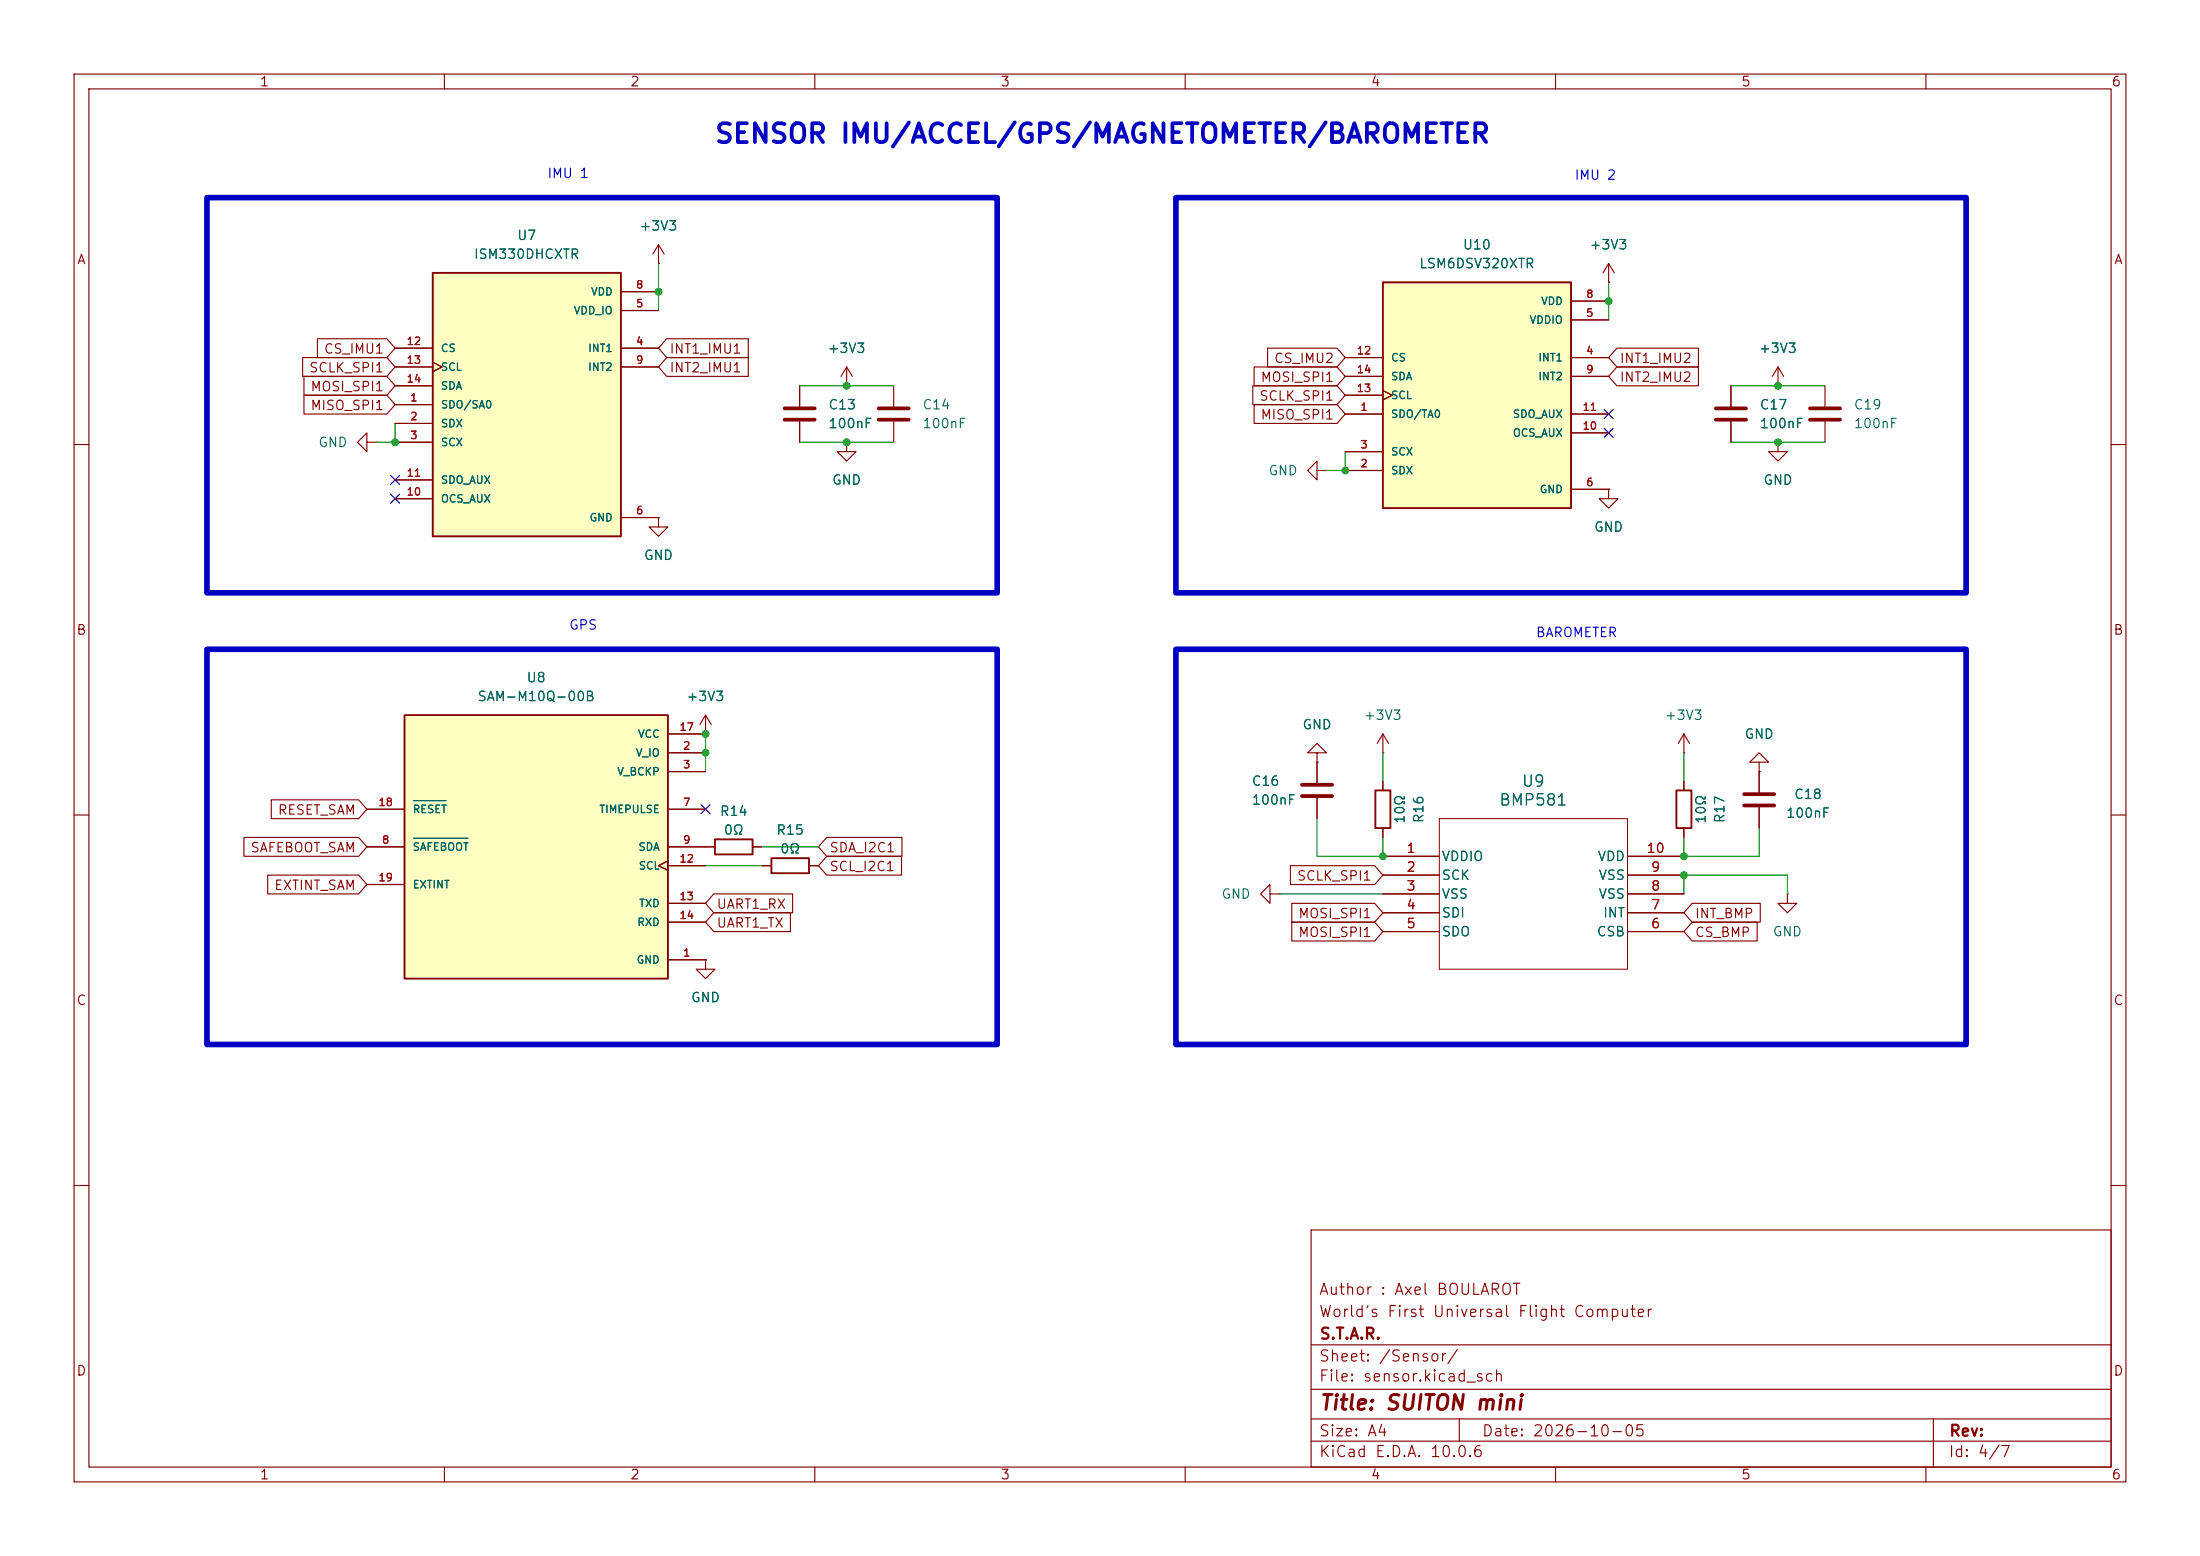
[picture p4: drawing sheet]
<svg xmlns="http://www.w3.org/2000/svg" width="297mm" height="210mm" viewBox="0 0 297 210" stroke-linecap="round" stroke-linejoin="round" font-family="sans-serif">
<g fill="none" stroke="#840000" stroke-width=".15">
<path d="M10 10h277v190h-277zM12 12h273v186h-273zM60 10v2M110 10v2M160 10v2M210 10v2M260 10v2M88.9 35.6h.1M88.9 33l-.8 1.3M88.9 33l.8 1.3M88.9 33v2.6M10 60h2"/>
<path d="M88.9 69.9v1.2h1.3l-1.3 1.3-1.3-1.3h1.3M88.9 69.9h.1M285 60h2M95.2 99.1h.1M95.2 96.5l-.7 1.3M95.2 96.5l.8 1.3M95.2 96.5v2.6M10 110h2M177.8 101.6h1.3l-1.3-1.3-1.3 1.3h1.3v1.3M177.8 102.9h.1M177.8 102.9v2.8M177.8 107.7v2.8"/>
<path d="M285 110h2M10 160h2M177 166h108v32h-108zM285 160h2M60 198v2M110 198v2M160 198v2M177 194.5h108M177 191.5h108M177 187.5h108M177 181.5h108M197 191.5v3"/>
<path d="M210 198v2M260 198v2M261 191.5v6.5"/>
</g>
<path d="M175.8 105.9h4M175.8 107.4h4" fill="none" stroke="#840000" stroke-width=".51"/>
<path d="M54.6 96.5h35.6v35.6h-35.6z" fill="#ffffc2"/>
<path d="M54.6 96.5h35.6v35.6h-35.6zM96.5 113.3h5.1v2h-5.1zM104.1 115.8h5.1v2.1h-5.1z" fill="none" stroke="#840000" stroke-width=".25"/>
<g fill="none" stroke="#840000" stroke-width=".15">
<path d="M114.3 59.7v1.3h1.3l-1.3 1.2-1.3-1.2h1.3M114.3 59.7h.1M114.3 52.1h.1M114.3 49.5l-.8 1.3M114.3 49.5l.8 1.3M114.3 49.5v2.6M233.7 52.1v2.8M233.7 56.9v2.8M240 59.7v1.3h1.3l-1.3 1.2-1.2-1.2h1.2M240 59.7h.1M240 52.1h.1M240 49.5l-.7 1.3"/>
<path d="M240 49.5l.8 1.3M240 49.5v2.6M246.4 52.1v2.8M246.4 56.9v2.8M90.2 99.1h5M186.7 99.1l-.8 1.2M186.7 99.1l.8 1.2M186.7 99.1v2.5M49.5 109.2h5.1M49.5 114.3h5.1M49.5 119.4h5.1M90.2 116.2l-1.3 .6 1.3 .7"/>
<path d="M90.2 101.6h5M90.2 104.1h5M90.2 109.2h5M90.2 114.3h6.3M90.2 116.8h5M101.6 114.3h1.3M102.9 116.8h1.2M109.2 116.8h1.3M186.7 101.6h.1M90.2 129.5h5M90.2 121.9h5M90.2 124.5h5"/>
<path d="M95.2 129.5v1.3h1.3l-1.3 1.3-1.2-1.3h1.2M95.2 129.5h.1M171.4 120.7v-1.3l-1.2 1.3 1.2 1.2v-1.2h1.3M172.7 120.7h.1"/>
</g>
<path d="M55.8 113.1h7.4M55.8 108.1h4.4" fill="none" stroke="#006464" stroke-width=".15"/>
<path d="M231.6 56.6h4.1M231.6 55.1h4.1M244.3 56.6h4.1M244.3 55.1h4.1" fill="none" stroke="#840000" stroke-width=".51"/>
<path d="M186.7 38.1h25.4v30.5h-25.4z" fill="#ffffc2"/>
<path d="M186.7 38.1h25.4v30.5h-25.4zM185.7 106.7h2v5.1h-2zM226.3 106.7h2v5.1h-2z" fill="none" stroke="#840000" stroke-width=".25"/>
<g fill="none" stroke="#840000" stroke-width=".15">
<path d="M217.2 38.1h.1M217.2 35.6l-.8 1.2M217.2 35.6l.7 1.2M217.2 35.6v2.5M49.5 59.7v-1.3l-1.2 1.3 1.2 1.3v-1.3h1.3M50.8 59.7h.1M107.9 52.1v2.8M107.9 56.9v2.8M120.6 52.1v2.8M120.6 56.9v2.8M181.6 55.9h5.1M181.6 48.3h5.1"/>
<path d="M181.6 50.8h5.1M181.6 53.3h5.1M186.7 52.7l1.3 .6-1.3 .7M212.1 55.9h5.1M212.1 48.3h5.1M212.1 43.2h5.1M212.1 40.6h5.1M212.1 50.8h5.1M212.1 58.4h5.1M177.8 63.5v-1.3l-1.3 1.3 1.3 1.3v-1.3h1.3M179.1 63.5h.1M181.6 63.5h5.1"/>
<path d="M181.6 61h5.1M212.1 66h5.1M217.2 66v1.3h1.2l-1.2 1.3-1.3-1.3h1.3M217.2 66h.1M186.7 105.4v1.3M186.7 111.8v1.2M227.3 105.4v1.3M227.3 111.8v1.2M237.5 102.9h1.3l-1.3-1.3-1.3 1.3h1.3v1.2M237.5 104.1h.1M237.5 104.1v2.8M237.5 109v2.8"/>
</g>
<path d="M105.9 56.6h4.1M105.9 55.1h4.1M118.6 56.6h4.1M118.6 55.1h4.1M235.5 108.7h4M235.5 107.2h4" fill="none" stroke="#840000" stroke-width=".51"/>
<path d="M58.4 36.8h25.4v35.6h-25.4z" fill="#ffffc2"/>
<path d="M58.4 36.8h25.4v35.6h-25.4z" fill="none" stroke="#840000" stroke-width=".25"/>
<g fill="none" stroke="#840000" stroke-width=".15">
<path d="M83.8 39.4h5.1M88.9 35.6h.1M217.2 38.1h.1M40.9 48.3h11.3l1.1 1.2-1.1 1.3h-11.3zM41 53.3h11.2l1.1 1.3-1.1 1.3h-11.2zM41 50.8h11.2l1.1 1.3-1.1 1.2h-11.2zM42.9 45.7h9.3l1.1 1.3-1.1 1.3h-9.3zM53.3 54.6h5.1M53.3 57.2h5.1M53.3 59.7h5.1M53.3 47h5.1M53.3 49.5h5.1"/>
<path d="M53.3 52.1h5.1M58.4 48.9l1.3 .6-1.3 .7M83.8 47h5.1M83.8 41.9h5.1M83.8 49.5h5.1M90 45.7h11v2.6h-11l-1.1-1.3zM90 48.3h11v2.5h-11l-1.1-1.3zM107.9 52.1v2.8M107.9 56.9v2.8M114.3 59.7h.1M114.3 52.1h.1M169.1 52.1h11.4l1.1 1.2-1.1 1.3h-11.4z"/>
<path d="M169.3 49.5h11.2l1.1 1.3-1.1 1.3h-11.2zM169.3 54.6h11.2l1.1 1.3-1.1 1.3h-11.2zM171.1 47h9.4l1.1 1.3-1.1 1.2h-9.4zM181.6 55.9h5.1M181.6 48.3h5.1M181.6 50.8h5.1M181.6 53.3h5.1M186.7 52.7l1.3 .6-1.3 .7M212.1 55.9h5.1M212.1 48.3h5.1M212.1 43.2h5.1M212.1 40.6h5.1"/>
<path d="M212.1 50.8h5.1M212.1 58.4h5.1M218.3 47h11v2.5h-11l-1.1-1.2zM218.3 49.5h11v2.6h-11l-1.1-1.3zM233.7 52.1v2.8M233.7 56.9v2.8M240 52.1h.1M240 59.7h.1M53.3 67.3h5.1M53.3 64.8h5.1M83.8 69.9h5.1M88.9 69.9h.1"/>
<path d="M181.6 63.5h5.1M181.6 61h5.1M212.1 66h5.1M217.2 66h.1M90.2 99.1h5M95.2 99.1h.1M227.3 99.1l-.7 1.2M227.3 99.1l.8 1.2M227.3 99.1v2.5M32.9 113h15.5l1.1 1.3-1.1 1.3h-15.5zM36.1 118.1h12.3l1.1 1.3-1.1 1.3h-12.3zM36.6 107.9h11.8l1.1 1.3-1.1 1.3h-11.8z"/>
<path d="M49.5 114.3h5.1M49.5 109.2h5.1M49.5 119.4h5.1M90.2 116.2l-1.3 .6 1.3 .7M90.2 114.3h6.3M90.2 116.8h5M90.2 101.6h5M90.2 104.1h5M90.2 109.2h5M101.6 114.3h1.3M102.9 116.8h1.2M109.2 116.8h1.3"/>
<path d="M111.6 115.6h10.1v2.5h-10.1l-1.1-1.3zM111.6 113h10.2v2.6h-10.2l-1.1-1.3zM174.2 116.8h11.4l1.1 1.3-1.1 1.3h-11.4zM177.8 102.9h.1M177.8 102.9v2.8M177.8 107.7v2.8M186.7 115.6h7.6M186.7 118.1h7.6M186.7 105.4v1.3M186.7 111.8v1.2M219.7 115.6h7.6M219.7 118.1h7.6"/>
<path d="M227.3 101.6h.1M227.3 105.4v1.3M227.3 111.8v1.2M237.5 104.1h.1M237.5 104.1v2.8M237.5 109v2.8M90.2 129.5h5M90.2 121.9h5M90.2 124.5h5M95.2 129.5h.1M96.4 123.2h10.3v2.5h-10.3l-1.2-1.2zM96.4 120.6h10.6v2.6h-10.6l-1.2-1.3z"/>
<path d="M174.4 121.9h11.2l1.1 1.3-1.1 1.3h-11.2zM174.4 124.5h11.2l1.1 1.2-1.1 1.3h-11.2zM186.7 120.7h7.6M186.7 123.2h7.6M186.7 125.7h7.6M219.7 120.7h7.6M219.7 123.2h7.6M219.7 125.7h7.6M228.4 124.5h8.8v2.5h-8.8l-1.1-1.3zM228.4 121.9h9.2v2.6h-9.2l-1.1-1.3zM241.3 120.7v1.2h1.3l-1.3 1.3-1.3-1.3h1.3M241.3 120.7h.1"/>
</g>
<path d="M194.3 110.5h25.4v20.3h-25.4z" fill="none" stroke="#840000" stroke-width=".14"/>
<g fill="none" stroke="#009600" stroke-width=".15">
<path d="M88.9 35.6v6.3M217.2 38.1v5.1M53.3 57.2v2.5h-2.5M107.9 59.7h12.7M107.9 52.1h12.7M233.7 59.7h12.7M233.7 52.1h12.7M181.6 61v2.5h-2.5M95.2 99.1v5M95.2 116.8h7.7M102.9 114.3h7.6M177.8 110.5v5.1h8.9v-2.6"/>
<path d="M186.7 101.6v3.8M227.3 101.6v3.8M237.5 111.8v3.8h-10.2v-2.6M172.7 120.7h14M227.3 120.7v-2.6h14v2.6"/>
</g>
<path d="M216.6 57.8l1.2 1.2M216.6 55.3l1.2 1.2M217.8 57.8l-1.2 1.2M217.8 55.3l-1.2 1.2M52.7 64.2l1.2 1.2M52.7 66.7l1.2 1.2M53.9 64.2l-1.2 1.2M53.9 66.7l-1.2 1.2M94.6 108.6l1.3 1.2M95.9 108.6l-1.3 1.2" fill="none" stroke="#000084" stroke-width=".15"/>
<path d="M27.9 26.7h106.7v53.3h-106.7zM158.7 26.7h106.7v53.3h-106.7zM27.9 87.6h106.7v53.4h-106.7zM158.7 87.6h106.7v53.4h-106.7z" fill="none" stroke="#0000c2" stroke-width=".76"/>
<path d="M27.9 87.6h106.7v53.4h-106.7z" fill="none" stroke="#0000c2" stroke-width=".15"/>
<path d="M55.8 113.1h7.4M55.8 108.1h4.4" fill="none" stroke="#006464" stroke-width=".15"/>
<g fill="#009600" stroke="#009600" stroke-width=".14">
<circle cx="186.7" cy="115.6" r=".46"/>
<circle cx="181.6" cy="63.5" r=".46"/>
<circle cx="217.2" cy="40.6" r=".46"/>
<circle cx="53.3" cy="59.7" r=".46"/>
<circle cx="88.9" cy="39.4" r=".46"/>
<circle cx="227.3" cy="118.1" r=".46"/>
<circle cx="227.3" cy="115.6" r=".46"/>
<circle cx="240" cy="52.1" r=".46"/>
<circle cx="240" cy="59.7" r=".46"/>
<circle cx="114.3" cy="59.7" r=".46"/>
<circle cx="114.3" cy="52.1" r=".46"/>
<circle cx="95.2" cy="99.1" r=".46"/>
<circle cx="95.2" cy="101.6" r=".46"/>
</g>
<text font-size="2.5" fill="#0000c2" x="96.3" y="19.9">SENSOR IMU/ACCEL/GPS/MAGNETOMETER/BAROMETER</text>
<text font-size="2" fill="#840000" x="178" y="190.8">Title: SUITON mini</text>
<g font-size="1.5" fill="#006464">
<text x="205.3" y="106.6">U9</text>
<text x="202.3" y="109.1">BMP581</text>
</g>
<g font-size="1.5" fill="#840000">
<text x="178" y="178.1">World’s First Universal Flight Computer</text>
<text x="178" y="175.1">Author : Axel BOULAROT</text>
<text x="178" y="184.1">Sheet: /Sensor/</text>
<text x="178" y="181.1">S.T.A.R.</text>
<text x="178" y="186.8">File: sensor.kicad_sch</text>
<text x="178" y="197">KiCad E.D.A. 10.0.6</text>
<text x="178" y="194.2">Size: A4</text>
<text x="200" y="194.2">Date: 2026-10-05</text>
<text x="263" y="197">Id: 4/7</text>
<text x="263" y="194.2">Rev:</text>
</g>
<g font-size="1.3" fill="#840000">
<text x="35" y="12">1</text>
<text x="85" y="12">2</text>
<text x="135" y="12">3</text>
<text x="185" y="12">4</text>
<text x="235" y="12">5</text>
<text x="285" y="12">6</text>
<text x="10.3" y="36">A</text>
<text x="285.3" y="36">A</text>
<text x="41.6" y="50.6">SCLK_SPI1</text>
<text x="41.8" y="53.1">MOSI_SPI1</text>
<text x="43.6" y="48">CS_IMU1</text>
<text x="90.3" y="48">INT1_IMU1</text>
<text x="90.3" y="50.6">INT2_IMU1</text>
<text x="170.1" y="51.9">MOSI_SPI1</text>
<text x="171.9" y="49.3">CS_IMU2</text>
<text x="218.6" y="49.3">INT1_IMU2</text>
<text x="218.6" y="51.9">INT2_IMU2</text>
<text x="41.8" y="55.7">MISO_SPI1</text>
<text x="169.9" y="54.4">SCLK_SPI1</text>
<text x="170.1" y="56.9">MISO_SPI1</text>
<text x="10.2" y="86">B</text>
<text x="285.2" y="86">B</text>
<text x="37.4" y="110.3">RESET_SAM</text>
<text x="33.7" y="115.4">SAFEBOOT_SAM</text>
<text x="111.9" y="117.9">SCL_I2C1</text>
<text x="111.9" y="115.4">SDA_I2C1</text>
<text x="175" y="119.2">SCLK_SPI1</text>
<text x="36.9" y="120.4">EXTINT_SAM</text>
<text x="96.7" y="125.5">UART1_TX</text>
<text x="96.7" y="123">UART1_RX</text>
<text x="175.2" y="124.2">MOSI_SPI1</text>
<text x="228.7" y="124.2">INT_BMP</text>
<text x="175.2" y="126.8">MOSI_SPI1</text>
<text x="228.7" y="126.8">CS_BMP</text>
<text x="10.2" y="136">C</text>
<text x="285.2" y="136">C</text>
<text x="10.2" y="186">D</text>
<text x="285.2" y="186">D</text>
<text x="35" y="200">1</text>
<text x="85" y="200">2</text>
<text x="135" y="200">3</text>
<text x="185" y="200">4</text>
<text x="235" y="200">5</text>
<text x="285" y="200">6</text>
</g>
<g font-size="1.3" fill="#0000c2">
<text x="73.8" y="24.3">IMU 1</text>
<text x="212.5" y="24.6">IMU 2</text>
<text x="76.7" y="85.3">GPS</text>
<text x="207.3" y="86.3">BAROMETER</text>
</g>
<g font-size="1.3" fill="#006464">
<text x="63.9" y="35.3">ISM330DHCXTR</text>
<text x="69.7" y="32.7">U7</text>
<text x="86.2" y="31.4">+3V3</text>
<text x="197.4" y="34">U10</text>
<text x="214.5" y="34">+3V3</text>
<text x="191.5" y="36.5">LSM6DSV320XTR</text>
<text x="111.6" y="48">+3V3</text>
<text x="237.4" y="48">+3V3</text>
<text x="111.7" y="55.6">C13</text>
<text x="111.7" y="58.1">100nF</text>
<text x="124.4" y="55.6">C14</text>
<text x="124.4" y="58.1">100nF</text>
<text x="237.5" y="55.6">C17</text>
<text x="237.5" y="58.1">100nF</text>
<text x="250.2" y="55.6">C19</text>
<text x="250.2" y="58.1">100nF</text>
<text x="42.9" y="60.7">GND</text>
<text x="112.2" y="65.7">GND</text>
<text x="171.2" y="64.5">GND</text>
<text x="238" y="65.7">GND</text>
<text x="86.8" y="75.9">GND</text>
<text x="215.1" y="72.1">GND</text>
<text x="64.4" y="94.9">SAM-M10Q-00B</text>
<text x="71" y="92.4">U8</text>
<text x="92.6" y="94.9">+3V3</text>
<text x="175.7" y="98.8">GND</text>
<text x="184" y="97.5">+3V3</text>
<text x="224.7" y="97.5">+3V3</text>
<text x="235.4" y="100">GND</text>
<text x="168.9" y="106.4">C16</text>
<text x="97.1" y="110.4">R14</text>
<text x="97.6" y="113">0Ω</text>
<text x="104.7" y="113">R15</text>
<text x="168.9" y="108.9">100nF</text>
<text x="189.9" y="111.3" transform="rotate(-90 189.9 111.3)">10Ω</text>
<text x="192.5" y="111.2" transform="rotate(-90 192.5 111.2)">R16</text>
<text x="230.6" y="111.3" transform="rotate(-90 230.6 111.3)">10Ω</text>
<text x="233.1" y="111.2" transform="rotate(-90 233.1 111.2)">R17</text>
<text x="241" y="110.7">100nF</text>
<text x="242.1" y="108.2">C18</text>
<text x="105.2" y="115.5">0Ω</text>
<text x="194.5" y="116.5">VDDIO</text>
<text x="194.5" y="119.1">SCK</text>
<text x="215.6" y="116.5">VDD</text>
<text x="215.7" y="119.1">VSS</text>
<text x="164.8" y="121.6">GND</text>
<text x="194.5" y="121.6">VSS</text>
<text x="194.5" y="124.2">SDI</text>
<text x="215.7" y="121.6">VSS</text>
<text x="216.3" y="124.2">INT</text>
<text x="194.5" y="126.7">SDO</text>
<text x="215.5" y="126.7">CSB</text>
<text x="239.2" y="126.7">GND</text>
<text x="93.2" y="135.6">GND</text>
</g>
<g font-size="1.3" fill="#a90000">
<text x="189.8" y="115.4">1</text>
<text x="189.8" y="118">2</text>
<text x="222.2" y="115.4">10</text>
<text x="222.8" y="118">9</text>
<text x="189.8" y="120.5">3</text>
<text x="189.8" y="123.1">4</text>
<text x="189.8" y="125.6">5</text>
<text x="222.8" y="125.6">6</text>
<text x="222.8" y="123.1">7</text>
<text x="222.8" y="120.5">8</text>
</g>
<g font-size="1" fill="#006464">
<text x="79.7" y="40.1">VDD</text>
<text x="208" y="41.4">VDD</text>
<text x="59.4" y="47.8">CS</text>
<text x="77.4" y="42.7">VDD_IO</text>
<text x="79.3" y="47.8">INT1</text>
<text x="206.4" y="43.9">VDDIO</text>
<text x="59.4" y="50.3">SCL</text>
<text x="59.4" y="52.8">SDA</text>
<text x="79.3" y="50.3">INT2</text>
<text x="187.7" y="49">CS</text>
<text x="187.7" y="51.6">SDA</text>
<text x="207.6" y="49">INT1</text>
<text x="207.6" y="51.6">INT2</text>
<text x="59.4" y="55.4">SDO/SA0</text>
<text x="59.4" y="57.9">SDX</text>
<text x="187.7" y="56.6">SDO/TA0</text>
<text x="187.7" y="54.1">SCL</text>
<text x="204.1" y="59.2">OCS_AUX</text>
<text x="204.1" y="56.6">SDO_AUX</text>
<text x="59.4" y="60.5">SCX</text>
<text x="59.4" y="65.5">SDO_AUX</text>
<text x="187.7" y="64.3">SDX</text>
<text x="187.7" y="61.7">SCX</text>
<text x="59.4" y="68.1">OCS_AUX</text>
<text x="79.5" y="70.6">GND</text>
<text x="207.8" y="66.8">GND</text>
<text x="86" y="99.8">VCC</text>
<text x="83.2" y="104.9">V_BCKP</text>
<text x="85.8" y="102.4">V_IO</text>
<text x="55.6" y="110">RESET</text>
<text x="80.8" y="110">TIMEPULSE</text>
<text x="55.6" y="115.1">SAFEBOOT</text>
<text x="86.1" y="115.1">SDA</text>
<text x="86.1" y="117.6">SCL</text>
<text x="55.6" y="120.1">EXTINT</text>
<text x="86" y="125.2">RXD</text>
<text x="86.2" y="122.7">TXD</text>
<text x="85.9" y="130.3">GND</text>
</g>
<g font-size="1" fill="#a90000">
<text x="85.8" y="41.7">5</text>
<text x="85.8" y="39.2">8</text>
<text x="214" y="40.5">8</text>
<text x="54.8" y="46.8">12</text>
<text x="85.8" y="46.8">4</text>
<text x="214" y="43">5</text>
<text x="54.8" y="49.3">13</text>
<text x="54.8" y="51.9">14</text>
<text x="85.8" y="49.3">9</text>
<text x="183.1" y="48.1">12</text>
<text x="183.1" y="53.2">13</text>
<text x="183.1" y="50.6">14</text>
<text x="214" y="48.1">4</text>
<text x="214" y="50.6">9</text>
<text x="55.3" y="54.4">1</text>
<text x="55.3" y="57">2</text>
<text x="55.3" y="59.5">3</text>
<text x="183.6" y="55.7">1</text>
<text x="213.6" y="58.2">10</text>
<text x="213.6" y="55.7">11</text>
<text x="54.8" y="64.6">11</text>
<text x="183.6" y="63.3">2</text>
<text x="183.6" y="60.8">3</text>
<text x="214" y="65.9">6</text>
<text x="54.8" y="67.1">10</text>
<text x="85.8" y="69.7">6</text>
<text x="91.6" y="98.9">17</text>
<text x="92.1" y="101.4">2</text>
<text x="92.1" y="104">3</text>
<text x="51" y="109">18</text>
<text x="92.1" y="109">7</text>
<text x="51" y="119.2">19</text>
<text x="51.5" y="114.1">8</text>
<text x="91.6" y="116.7">12</text>
<text x="92.1" y="114.1">9</text>
<text x="91.6" y="121.7">13</text>
<text x="91.6" y="124.3">14</text>
<text x="92.1" y="129.4">1</text>
</g>
</svg>
